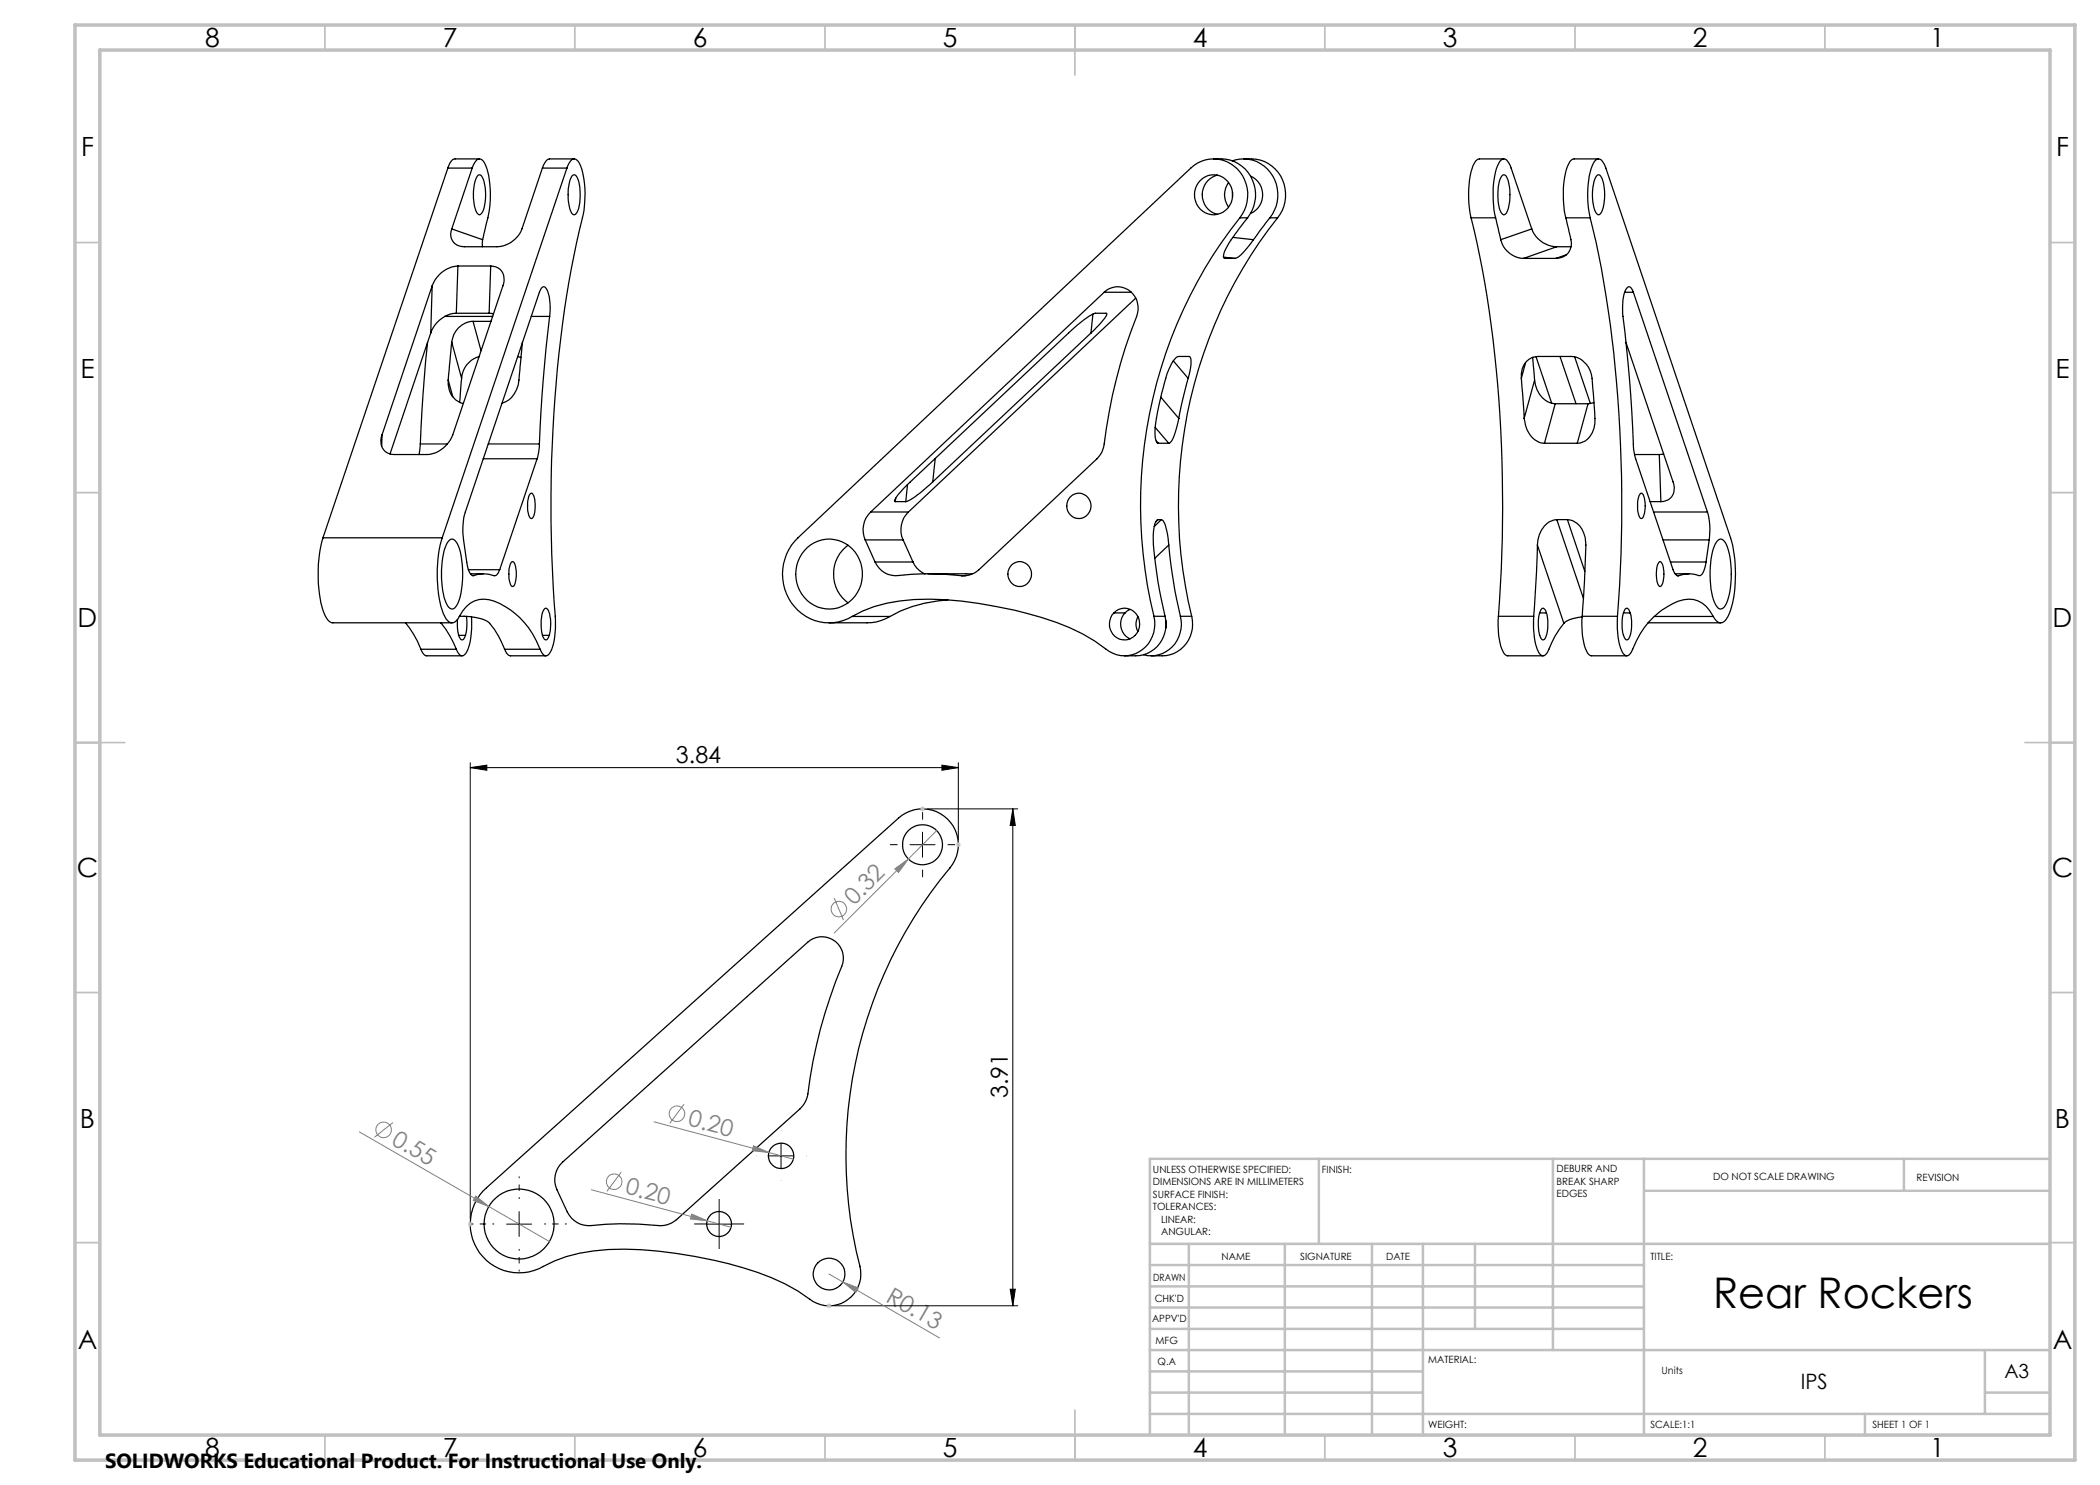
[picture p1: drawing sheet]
<svg xmlns="http://www.w3.org/2000/svg" width="420mm" height="297mm" viewBox="0 0 420 297" stroke-linecap="round" stroke-linejoin="round" font-family="sans-serif">
<g fill="none" stroke="#000" stroke-width=".25">
<path d="M89.6 33.6h4.8M89.6 33.6l-25 74M94.4 33.6l.5-1a1.06 1.06 0 0 1 1.1-.8 1.06 1.06 0 0 1 1 .9 19.6 19.6 0 0 1 .2 12.5l-.7 2.7M94.4 33.6l-4.1 12.2M95.6 35.1a.46 .46 0 0 1 .7 .1 9 9 0 0 1 0 7.5l-.3 .3-.3-.1a4.7 4.7 0 0 1-1-3.3 7.9 7.9 0 0 1 .9-4.5zM95.9 31.8h-4.9a2.12 2.12 0 0 0-1.4 1.8M108.5 33.6l-4.1 12.2a5.7 5.7 0 0 1-5 3.6h-6.5a2.52 2.52 0 0 1-2.6-3.6M108.5 33.6h4.9M113.4 33.6l.4-1a1.06 1.06 0 0 1 1.1-.8 1.06 1.06 0 0 1 1 .9 18.7 18.7 0 0 1 .6 10.9 246.6 246.6 0 0 0-6.3 61l.4 12.5 .5 6.2a13.9 13.9 0 0 1-1.2 7.4 .79 .79 0 0 1-.7 .5 .79 .79 0 0 1-.8-.5l-.4-.8M113.4 33.6l-25 74M114.5 35.1a.49 .49 0 0 1 .8 .1 9.8 9.8 0 0 1 .1 7.2 .64 .64 0 0 1-.7 .6 .64 .64 0 0 1-.5-.7 9.4 9.4 0 0 1 .3-7.2zM114.8 31.8h-4.9a2.26 2.26 0 0 0-1.4 1.8"/>
<path d="M240.1 36.1a3.9 3.9 0 0 1 5.1-.1 3.9 3.9 0 0 1 .7 5.1 3.8 3.8 0 0 1-4.6 1.6 3.8 3.8 0 0 1-2.4-4.4 4 4 0 0 1 1.2-2.2zM242.7 31.8a7.3 7.3 0 0 1 7.5 3.5 7.3 7.3 0 0 1-.7 8.3M243.5 35a4 4 0 0 0-3 3.9 4 4 0 0 0 3 4M245.7 36.5a4.1 4.1 0 0 0 0 4.9M246.5 32.2a7 7 0 0 1 7.5 2.1 7 7 0 0 1 .9 7.7l-.9 1.6M246.5 38.4v1M248.7 31.8a7.3 7.3 0 0 1 7.5 3.5 7.3 7.3 0 0 1-.7 8.3M250.1 35.2a4.1 4.1 0 0 1 2.4 3.8 4.1 4.1 0 0 1-2.4 3.7M300.4 35.2a.62 .62 0 0 1 .7-.2 .62 .62 0 0 1 .3 .7 10.3 10.3 0 0 1-.1 6.9 .58 .58 0 0 1-.6 .4 .58 .58 0 0 1-.5-.6 9.8 9.8 0 0 1 .2-7.2zM300.8 31.8h-5a2.38 2.38 0 0 0-1.4 2 20.7 20.7 0 0 0-.2 9.8M319.3 35.2a.46 .46 0 0 1 .7-.1 8.9 8.9 0 0 1 .2 7.5l-.3 .3a1.27 1.27 0 0 1-1.1-1.3 9.4 9.4 0 0 1 .5-6.4zM319.7 31.8h-4.9a1.75 1.75 0 0 0-1.3 1.4 19.3 19.3 0 0 0-.3 10.4"/>
<path d="M86.4 57.2l-10 29.8M86.4 57.2l-.3 9.4M90.3 45.8l6.2 2.1M91.6 53.2a6 6 0 0 0-5.2 4M91.6 53.2h6.5M91.6 53.2l-.3 9.4M96.5 47.9v1.5M98.1 53.2a2.7 2.7 0 0 1 2.5 4l-10 29.8a6 6 0 0 1-5.2 3.9h-6.6a2.68 2.68 0 0 1-2.4-3.9M98.1 53.2l-.3 9.4M220.8 58.5a4.1 4.1 0 0 1 5-.5 4.1 4.1 0 0 1 1.7 4.6 111.9 111.9 0 0 0-6.8 27l-.3 .8-1 1.4-23.6 22.1a4.7 4.7 0 0 1-3.5 1.2M220.8 58.5l-46.7 43.9M220.8 58.5h5.5"/>
<path d="M227.2 59.6l-45.5 42.8M244.7 51.4l2.3 .3M246.6 47.5l4.1 .4M248 43.6a7.2 7.2 0 0 0-5.1-11.8 6.6 6.6 0 0 0-4.7 1.8l-78.6 74a9.9 9.9 0 0 0-2.7 10.1 9.9 9.9 0 0 0 7.9 6.8 8.8 8.8 0 0 0 5.6-1.2M248 43.6a93 93 0 0 0-17.2 79.7M248 43.6h1.5M249.5 43.6l-2.1 2.7a12.2 12.2 0 0 0-2.7 5l.2 .4h2.1M250.7 47.9a10.3 10.3 0 0 1-3.5 3.7l-.2 .1M254 43.6l-3.3 4.3M254 43.6h1.5M255.5 43.6a93 93 0 0 0-17.2 79.7M294.2 43.6a246.6 246.6 0 0 1 6.3 61l-.3 9.4-.5 9.3"/>
<path d="M294.2 43.6h4.9M299.1 43.6l1 4.3M299.1 43.6a18.3 18.3 0 0 1 .6-10.9 1.04 1.04 0 0 1 1-.9 1.04 1.04 0 0 1 1.1 .8l4.6 13.2M300.1 47.9a4.9 4.9 0 0 0 4.6 3.8M304.7 51.7h6.5M306.4 45.8a5.6 5.6 0 0 0 4.9 3.6M306.4 45.8l-6.3 2.1M311.3 49.4h2.9M311.3 49.4l-6.6 2.3M313.2 43.6l.9 3.8a3 3 0 0 1-2.9 4.3M313.2 43.6h4.8M313.3 50.9l-2.1 .8"/>
<path d="M318 43.6a19 19 0 0 1 .6-10.9 1.06 1.06 0 0 1 1-.9 1.06 1.06 0 0 1 1.1 .8l.5 1 24.9 74a26.4 26.4 0 0 1-.2 15.1l-.3 .6a1.53 1.53 0 0 1-2.1 1.1l-.8-1.1M318 43.6a226.8 226.8 0 0 1 6.2 48.5 286 286 0 0 1-.7 31.2M324.9 58.5h1.8M326.7 58.5l-.2-.5a.71 .71 0 0 0-1-.5 5.6 5.6 0 0 0-1 3.8 20.6 20.6 0 0 0 .5 5.1 401.7 401.7 0 0 1 1.8 24l.2 1 7.6 22.5a1.34 1.34 0 0 0 1.1 1.2M326.7 58.5l14.8 43.9M85.5 68.5l-.9 10.5-.5 9.8M86.1 66.6l-8.1 24.2M89 63.3h9.5M89.6 76a4.1 4.1 0 0 0 3 4.7M89.6 76l1 3.3M90.3 68.4l-.7 7.6M90.3 68.4l2 7.3"/>
<path d="M91.3 62.6a5.9 5.9 0 0 0-5.2 4M91.3 62.6h6.5M92.3 75.7l-.4 4.8M94.6 64.3a4.5 4.5 0 0 0-4.3 4.1M94.6 64.3h3.6M94.6 64.3l1.6 5.8M95.8 71.4a4.7 4.7 0 0 0-3.5 4.3M97.8 62.6l.9 .2M103.5 71.3l.7 .2M104.5 68.4l-.5 5.7a10.3 10.3 0 0 1-1.2 4.7 4.1 4.1 0 0 1-2.4 1.8M106.3 63.3h3.6M109.9 63.3a309.5 309.5 0 0 0-2 25.5"/>
<path d="M109.9 63.3a9.6 9.6 0 0 0-.7-5.6 .53 .53 0 0 0-.5-.4 .53 .53 0 0 0-.5 .4l-15.1 44.7a13.4 13.4 0 0 0-.4 5.6l1 6.1a1.15 1.15 0 0 0 1.1 1M218.2 66.6a13.4 13.4 0 0 0 3.2-3.8l-.2-.2h-2.1a16.2 16.2 0 0 0-5.4 4l-31.6 29.8a14.1 14.1 0 0 0-3.2 3.8l.2 .1M218.2 66.6l-31.7 29.8M218.6 62.8l-.4 3.8M232.2 79.4l3.6 4.3M234.7 72.2l2.9 3.5M237.6 75.7l.6-2.8a1.77 1.77 0 0 0-.3-1.6h-2.2a3.8 3.8 0 0 0-1.9 2.5l-1.2 3.8a35.6 35.6 0 0 0-1.6 9.8l.4 1.1 .3 .1M237.6 75.7l-1.2 4.9-.6 3.1M304.3 75.7l.5 8M304.3 75.7a3.6 3.6 0 0 1 3.3-4.4h6.6a4.8 4.8 0 0 1 4.3 5.4l.4 6a5.6 5.6 0 0 1-1.9 5.5l-1 .4h-.5M305.1 72.5l-.8 3.2M306.5 71.5l.4 4.5"/>
<path d="M306.9 76a4.8 4.8 0 0 0 4.1 4.7M306.9 76l-2.1 7.7M307.2 71.3l3.1 9.3M312 71.3l3.2 9.4M314.9 71.4l3.2 9.3M325.2 68.5l9.4 27.9a2.7 2.7 0 0 1-2.4 3.9M76.4 87l-.1 2.2M84.1 88.8l-.3 2.1M84.1 88.8h5.4M96.6 91.8h10.8M97.6 88.8h10.3M106.2 98.7l.1-.1a3.3 3.3 0 0 1 .7 2.8l-.2 1.8-.5 .5a1.52 1.52 0 0 1-.7-1.5 4.9 4.9 0 0 1 .6-3.5z"/>
<path d="M107.4 91.8l-7.5 22.1M107.9 88.8l-.2 1.6-.3 1.4M179.1 99.6v.7M181.5 96.9l-.3 3.4M186.5 96.4a19 19 0 0 1-5.3 3.9M187 91.7l-.5 4.7M214.1 99.3a2.5 2.5 0 0 1 3.7 .5 2.5 2.5 0 0 1-1 3.7 2.51 2.51 0 0 1-3.1-1 2.51 2.51 0 0 1 .4-3.2zM231 85.5l2.8 3.1M231.2 88.2l.5 .4M231.7 88.6h2.1M235.8 83.7l-.8 2.9a3.2 3.2 0 0 1-1.2 2M304.8 83.7a5.3 5.3 0 0 0 3.6 4.9h.5"/>
<path d="M308.9 88.6h6.6M311 80.7l-2.1 7.9M311 80.7h6.6M317.6 80.7l-2.1 7.9M318.8 80.5l-1.2 .2M326.9 90.9h5M328.1 98.7h.3a5.3 5.3 0 0 1 0 5h-.2a3.3 3.3 0 0 1-.7-2.8l.2-1.4zM331.9 90.9l.3 9.4M332.7 90.8l-.8 .1M64.6 107.6a28.1 28.1 0 0 0 0 14.5l.5 1.2a1.99 1.99 0 0 0 1.5 1.3h23.8M64.6 107.6h23.8M88.4 107.6a26.8 26.8 0 0 0 .3 15.1l.2 .6a1.53 1.53 0 0 0 2.1 1.1l.6-.6a6 6 0 0 1 5.2-4 11.8 11.8 0 0 1 7.2 3.7 16.7 16.7 0 0 1 4 6.4"/>
<path d="M90 108a1.05 1.05 0 0 1 1.5 .8 17.7 17.7 0 0 1 0 12.1 1.22 1.22 0 0 1-1.3 .9 4.8 4.8 0 0 1-1.7-3.7 18.9 18.9 0 0 1 .8-9.1zM93.7 113.9h6.2M94.1 114.8h2.6M94.5 115.1h.3M99.9 113.9a1.32 1.32 0 0 1-1.1 1.2 5.6 5.6 0 0 0-4 0M102.3 112.5l.1-.2a1.33 1.33 0 0 1 .8 1.5 5.8 5.8 0 0 1-.4 3.4l-.2 .1a.59 .59 0 0 1-.6-.6 5.9 5.9 0 0 1 .3-4.2zM161.5 109.5a6.7 6.7 0 0 1 7.8-.7 6.7 6.7 0 0 1 3.1 7.3 6.6 6.6 0 0 1-6.8 5.7 6.6 6.6 0 0 1-6.4-6.1 7.2 7.2 0 0 1 2.3-6.2zM169.6 109a7.2 7.2 0 0 0 0 11.6M173 108l2 4.4M173 108h7.6M174.1 102.4a5 5 0 0 0-1.1 5.6M174.1 102.4h7.6"/>
<path d="M175 112.4a4.5 4.5 0 0 0 4.7 2.7 53.4 53.4 0 0 1 12.6 0M175 112.4h7.6M179.1 100.3h2.1M180.6 108l2 4.4M181.7 102.4a4.9 4.9 0 0 0-1.1 5.6M182.6 112.4a4.5 4.5 0 0 0 2.4 2.4M185.6 114.8h8.7M189.6 120a26.9 26.9 0 0 0-11.6 3.3M192.3 115.1h.9M202.4 113a2.46 2.46 0 0 1 3.7 .7 2.46 2.46 0 0 1-1.4 3.5 2.49 2.49 0 0 1-2.8-1.2 2.49 2.49 0 0 1 .5-3zM231.6 103.9a1.68 1.68 0 0 0-.7 1.3l-.2 .9a55.9 55.9 0 0 0 1.5 13.6l.8 3.6M231.6 103.9h.7"/>
<path d="M231.6 103.9l-.5 .5M232.3 103.9a1.36 1.36 0 0 1 .8 1.3l.4 1.4 .3 2.4M232.3 103.9l-1.4 1.4M233.8 109a104.7 104.7 0 0 0 2.3 14.3M233.8 109l-2.8 2.7M307.5 109l-.2 5.4-.6 8.9M307.5 109l5.3 15.7M311.4 103.9a4.4 4.4 0 0 0-3.8 4.1l-.1 1M311.4 103.9h2.1M311.4 103.9l5.3 15.8M313.5 103.9a4 4 0 0 1 3.5 3.6l.2 1.5-.8 14.3M313.5 103.9l3.5 10.4"/>
<path d="M330 100.3h2.2M330.7 102.4h10.8M331.8 112.5l.3-.2a5 5 0 0 1 .1 4.9l-.1 .1a1.3 1.3 0 0 1-.8-1.5 5.2 5.2 0 0 1 .5-3.3zM332.6 108h9.2M334.1 112.4h7.1M335 114.8h2.9M335.4 115.1h.3M341.2 112.4l-.4 1.7a1.08 1.08 0 0 1-1.1 1 5.6 5.6 0 0 0-4 0M341.5 102.4a13.4 13.4 0 0 1 .3 5.6M341.8 108l-.6 4.4M343.6 108.1a.91 .91 0 0 1 1.5 .4 17.4 17.4 0 0 1 0 12.6 .94 .94 0 0 1-.8 .7 .94 .94 0 0 1-1-.6 14.7 14.7 0 0 1-1.2-8.5 7.8 7.8 0 0 1 1.5-4.6zM81.1 124.6a18.9 18.9 0 0 1 3.1 5.3"/>
<path d="M84.2 129.9l.2 .4a1.24 1.24 0 0 0 .9 .9h7.1M84.2 129.9h7.1M88.2 124.6l.1 .1M88.3 124.7a20 20 0 0 1 3 5.2M88.3 124.6v.1M91.5 123.9a7 7 0 0 0 .6 3.9l.5 .1 .5-.8M91.7 127.1h1.4M91.9 123.3a11.3 11.3 0 0 1 5.7 1.1 15 15 0 0 1 3.3 5.5M93.3 123.3l.1 1.7-.3 2.1M94.3 123.4a13.8 13.8 0 0 1-1.2 7.3 .79 .79 0 0 1-.7 .5 .79 .79 0 0 1-.7-.5l-.4-.8M100.9 129.9l.2 .4a1.24 1.24 0 0 0 1 .9h7.1M100.9 129.9h7.1"/>
<path d="M108.5 127.1h1.4M108.9 121.7l.2-.1a1.51 1.51 0 0 1 .9 1.7 6.4 6.4 0 0 1-.6 4.6l-.2 .1a1.63 1.63 0 0 1-.9-1.6 6.8 6.8 0 0 1 .6-4.7zM170.4 123.3h7.6M178 123.3a9.2 9.2 0 0 1-4.6 1.3h-7.6M222.8 122.6a3.1 3.1 0 0 1 4.4 .1 3.1 3.1 0 0 1-.2 4.4 3.1 3.1 0 0 1-4.3-.1 3.1 3.1 0 0 1 .1-4.4zM222.8 122.6h2.2M225 122.6a3.3 3.3 0 0 0 1 5.2M226 121.9l-1 .7M227.6 123.3l-.1 .2a3 3 0 0 0 .1 2.8M230.8 123.3a6.1 6.1 0 0 1-2.4 6.7 6.1 6.1 0 0 1-7.2-.1 41 41 0 0 0-15.5-7.1 79.5 79.5 0 0 0-22.9-2.9 28 28 0 0 0-12.4 3.4M230.8 123.3h2.2M233 123.3a6.3 6.3 0 0 1-5.8 7.9h-2.3"/>
<path d="M233.2 124l.1 1-.1 .6M236.1 123.3a6.2 6.2 0 0 1-7.4 7.6M236.1 123.3h2.2M238.3 123.3a6.3 6.3 0 0 1-5.8 7.9h-2.3M299.7 123.3a13.5 13.5 0 0 0 1.1 7.4l.8 .5h7M299.7 123.3h7M306.7 123.3a14.4 14.4 0 0 0 1.2 7.4 .81 .81 0 0 0 .7 .5 .81 .81 0 0 0 .8-.5l.4-.8a17.7 17.7 0 0 1 3-5.2M307.9 122.6h1.4M308.3 121.8l.2-.1a.8 .8 0 0 1 .8 .9 7.8 7.8 0 0 1-.4 5.2l-.3 .2a3.5 3.5 0 0 1-.9-3l.1-1.7zM316.4 123.3a13.5 13.5 0 0 0 1.2 7.4l.7 .5h7.1M316.4 123.4l-2.5 .5-1.1 .8M316.4 123.3h7.1"/>
<path d="M323.5 123.3a14.4 14.4 0 0 0 1.1 7.4 .81 .81 0 0 0 .8 .5 .81 .81 0 0 0 .7-.5l.2-.4a15.9 15.9 0 0 1 10.5-10.4 4.9 4.9 0 0 1 5.2 2.3l.7 1.1M324.7 122.6h1.3M325 121.8l.2-.1a.8 .8 0 0 1 .8 .9 7.8 7.8 0 0 1-.3 5.2l-.4 .2a3.5 3.5 0 0 1-.9-3l.1-1.7zM329.6 124.6h14.5M330.9 123.3h11.8M96.6 238.3l83.1-74.7a7.2 7.2 0 0 1 9.8 .2 7.2 7.2 0 0 1 .5 9.8 90 90 0 0 0-17.9 80.5 6.3 6.3 0 0 1-3.1 6.2 6.3 6.3 0 0 1-7-.4 45.3 45.3 0 0 0-16.3-7.2 88.9 88.9 0 0 0-24-2.8 29.2 29.2 0 0 0-13.9 3.8 9.8 9.8 0 0 1-11.9-3.2 9.8 9.8 0 0 1 .7-12.2zM112.5 232.4l49-43.9a4.3 4.3 0 0 1 5.4-.4 4.3 4.3 0 0 1 1.4 5.2 105.5 105.5 0 0 0-6.9 26.3l-.6 1.2-.8 1-24.7 22.1a4.9 4.9 0 0 1-3.7 1.2 65.5 65.5 0 0 0-14 0 4.8 4.8 0 0 1-4.1-2.7l-2.1-4.4a4.8 4.8 0 0 1 1.1-5.6z"/>
<circle cx="184.5" cy="169" r="4"/>
<circle cx="156.2" cy="231.2" r="2.55"/>
<circle cx="103.8" cy="244.8" r="7"/>
<circle cx="143.8" cy="244.8" r="2.5"/>
<circle cx="165.8" cy="254.8" r="3.2"/>
</g>
<g fill="none" stroke="#808080" stroke-width=".2">
<path d="M166.8 179.6l1.9 4.4M179 173.8l2.7-2-2 2.7zM181.7 171.8l-14.8 14.8M187.3 166.1l-5.6 5.7M71.9 226.4l25.9 14.9M78.6 224.5l-3.7 3M95.1 239.2l2.7 2.1-3.1-1.2zM118.3 237.9l23.1 6.3M124.2 234.4l-2.8 3.9M130.8 224.4l23 6.1M136.8 220.8l-2.9 3.9M150.7 229.2l3.1 1.3-3.3-.4z"/>
<path d="M153.8 230.5l4.9 1.3M97.8 241.3l12.1 7M138.4 242.8l3 1.4-3.3-.4zM141.4 244.2l4.8 1.3M165.8 254.8l22.1 12.8M168.6 256.4l3.1 1.2-.5 .9z"/>
<circle cx="167.8" cy="181.8" r="1.56"/>
<circle cx="76.7" cy="226" r="1.56"/>
<circle cx="122.8" cy="236.4" r="1.55"/>
<circle cx="135.4" cy="222.7" r="1.56"/>
</g>
<g fill="none" stroke="#000" stroke-width=".2">
<path d="M94.1 153.5l3.3-.5v1.1zM94.1 152.5v91.3M94.1 153.5h97.6M188.4 153l3.3 .5-3.3 .6zM191.7 152.5v15.5M182 168.9h5M184.5 166.4v5M185.5 161.8h18.1M202.6 161.8l.5 3.3h-1.1zM202.6 161.8v99.4M153.7 231.2h5M156.2 228.7v5"/>
<path d="M101.3 244.8h5M103.8 242.3v5M141.3 244.8h5M143.8 242.3v5M202 257.8h1.1l-.5 3.4zM166.8 261.2h36.8"/>
</g>
<g fill="none" stroke="#c0c0c0" stroke-width=".2">
<path d="M184 161.8h1M184.1 161.4l.8 .7M184.5 161.3v1M184.9 161.4l-.8 .7M191.2 168.9h1M191.3 168.6l.7 .7M191.7 168.4v1M192 168.6l-.7 .7M93.6 244.8h.9M93.7 244.5l.7 .7M94.1 244.3v1M94.4 244.5l-.7 .7"/>
<path d="M165.3 261.2h1M165.5 260.8l.7 .7M165.8 260.7v1M166.2 260.8l-.7 .7"/>
</g>
<path d="M179.5 168.9h-1.5M184.5 163.9v-1.5M184.5 173.9v1.5M189.5 168.9h1.5M156.2 226.2v-.1M161.2 231.2h.1M141.3 244.8h-2.5M143.8 242.3v-2.5M143.8 247.3v2.5M146.3 244.8h2.5" fill="none" stroke="#000" stroke-width=".2" stroke-dasharray="15.2 1.3 1.3 1.3" stroke-linecap="butt"/>
<path d="M103.8 239.8v-4.5M98.8 244.8h-4.5M103.8 249.8v4.5M108.8 244.8h4.5" fill="none" stroke="#000" stroke-width=".2" stroke-dasharray="15.2 1.3 1.3 1.3" stroke-dashoffset="14.9" stroke-linecap="butt"/>
<g fill="none" stroke="#c0c0c0" stroke-width=".35">
<path d="M65 5v5M115 5v5M165 5v5M215 5v10M265 5v5M315 5v5M365 5v5M15 48.5h5M410 48.5h5M15 98.5h5M410 98.5h5M15 148.5h10"/>
<path d="M405 148.5h10M15 198.5h5M410 198.5h5M15 248.5h5M410 248.5h5M65 287v5M115 287v5M165 287v5M215 282v10M265 287v5M315 287v5M365 287v5"/>
</g>
<g fill="none" stroke="#c0c0c0" stroke-width=".5">
<path d="M263.8 231.8v17M310.6 231.8v38.2M328.8 231.8v55.2M328.8 238.2h81.2M380.8 231.8v6.4M410 231.8h-180v55.2M230 248.8h180M230 257.3h98.8M230 253h98.8M237.8 248.8v38.2M257 248.8v38.2M274.4 248.8v38.2"/>
<path d="M284.6 248.8v38.2M295 248.8v17M230 265.8h98.8M230 261.5h98.8M230 278.5h54.6M230 274.3h54.6M230 270h180M397 278.5h13M397 270v12.8M230 282.8h180M373 282.8v4.2"/>
</g>
<path d="M15 5h400v287h-400zM20 10h390v277h-390z" fill="none" stroke="#c0c0c0" stroke-width=".7"/>
<g fill="#000">
<path d="M94.1 153.5l3.3-.5v1.1zM188.4 153l3.3 .5-3.3 .6z"/>
<path d="M202 257.8h1.1l-.5 3.4zM202.6 161.8l.5 3.3h-1.1z"/>
</g>
<path d="M-.1 224.7v.3zM-.1 213.7v.6zM-.1 224.7v.3zM-.1 222.6v.6zM-.1 224.7v.3zM-.1 213.7v.6zM-.1 224.7v.3zM-.1 222.6v.6zM420 224.7v.3zM420 213.7v.6zM420 224.7v.3zM420 222.6v.6z" fill="#00f"/>
<g fill="#808080">
<path d="M95.1 239.2l2.7 2.1-3.1-1.2z"/>
<path d="M138.4 242.8l3 1.4-3.3-.4z"/>
<path d="M150.7 229.2l3.1 1.3-3.3-.4z"/>
<path d="M179 173.8l2.7-2-2 2.7z"/>
<path d="M168.6 256.4l3.1 1.2-.5 .9z"/>
</g>
<text font-size="8.5" x="342.6" y="261.6">Rear Rockers</text>
<g font-size="5.3">
<text x="41" y="9.5">8</text>
<text x="88.5" y="9.5">7</text>
<text x="138.5" y="9.5">6</text>
<text x="188.5" y="9.5">5</text>
<text x="238.5" y="9.5">4</text>
<text x="288.5" y="9.5">3</text>
<text x="338.5" y="9.5">2</text>
<text x="386" y="9.5">1</text>
<text x="16.2" y="31.2">F</text>
<text x="411.2" y="31.2">F</text>
<text x="16.1" y="75.5">E</text>
<text x="411.1" y="75.5">E</text>
<text x="15.5" y="125.5">D</text>
<text x="410.5" y="125.5">D</text>
<text x="15.4" y="175.5">C</text>
<text x="410.4" y="175.5">C</text>
<text x="16" y="225.5">B</text>
<text x="411" y="225.5">B</text>
<text x="15.5" y="269.7">A</text>
<text x="410.5" y="269.7">A</text>
<text x="41" y="291.5">8</text>
<text x="88.5" y="291.5">7</text>
<text x="138.5" y="291.5">6</text>
<text x="188.5" y="291.5">5</text>
<text x="238.5" y="291.5">4</text>
<text x="288.5" y="291.5">3</text>
<text x="338.5" y="291.5">2</text>
<text x="386" y="291.5">1</text>
</g>
<g font-size="4.7">
<text x="135.2" y="152.5">3.84</text>
<text x="201.6" y="219.6" transform="rotate(-90 201.6 219.6)">3.91</text>
</g>
<g font-size="4.7" fill="#808080">
<text x="170.8" y="181.2" transform="rotate(-45 170.8 181.2)">0.32</text>
<text x="137.4" y="225.1" transform="rotate(15 137.4 225.1)">0.20</text>
<text x="78.1" y="228.7" transform="rotate(30 78.1 228.7)">0.55</text>
<text x="124.9" y="238.6" transform="rotate(15 124.9 238.6)">0.20</text>
<text x="177" y="260.1" transform="rotate(30 177 260.1)">R0.13</text>
</g>
<text font-size="4.2" x="360.2" y="277.9">IPS</text>
<text font-size="4.1" x="21" y="293.7">SOLIDWORKS Educational Product. For Instructional Use Only.</text>
<text font-size="3.9" x="400.9" y="275.5">A3</text>
<g font-size="2">
<text x="230.6" y="234.6">UNLESS OTHERWISE SPECIFIED:</text>
<text x="230.6" y="237.1">DIMENSIONS ARE IN MILLIMETERS</text>
<text x="230.6" y="239.6">SURFACE FINISH:</text>
<text x="264.4" y="234.6">FINISH:</text>
<text x="311.3" y="234.5">DEBURR AND</text>
<text x="311.3" y="237">BREAK SHARP</text>
<text x="311.3" y="239.5">EDGES</text>
<text x="342.6" y="236">DO NOT SCALE DRAWING</text>
<text x="383.3" y="236.2">REVISION</text>
<text x="230.6" y="242.1">TOLERANCES:</text>
<text x="232.2" y="244.6">LINEAR:</text>
<text x="232.2" y="247.1">ANGULAR:</text>
<text x="244.3" y="252">NAME</text>
<text x="260" y="251.9">SIGNATURE</text>
<text x="277.2" y="251.9">DATE</text>
<text x="330.1" y="251.9">TITLE:</text>
<text x="230.6" y="256.1">DRAWN</text>
<text x="230.9" y="260.3">CHK'D</text>
<text x="230.4" y="264.4">APPV'D</text>
<text x="231.1" y="268.8">MFG</text>
<text x="231.5" y="273">Q.A</text>
<text x="285.6" y="272.5">MATERIAL:</text>
<text x="332.3" y="274.8">Units</text>
<text x="285.6" y="285.5">WEIGHT:</text>
<text x="330.1" y="285.6">SCALE:1:1</text>
<text x="374.5" y="285.6">SHEET 1 OF 1</text>
</g>
</svg>
